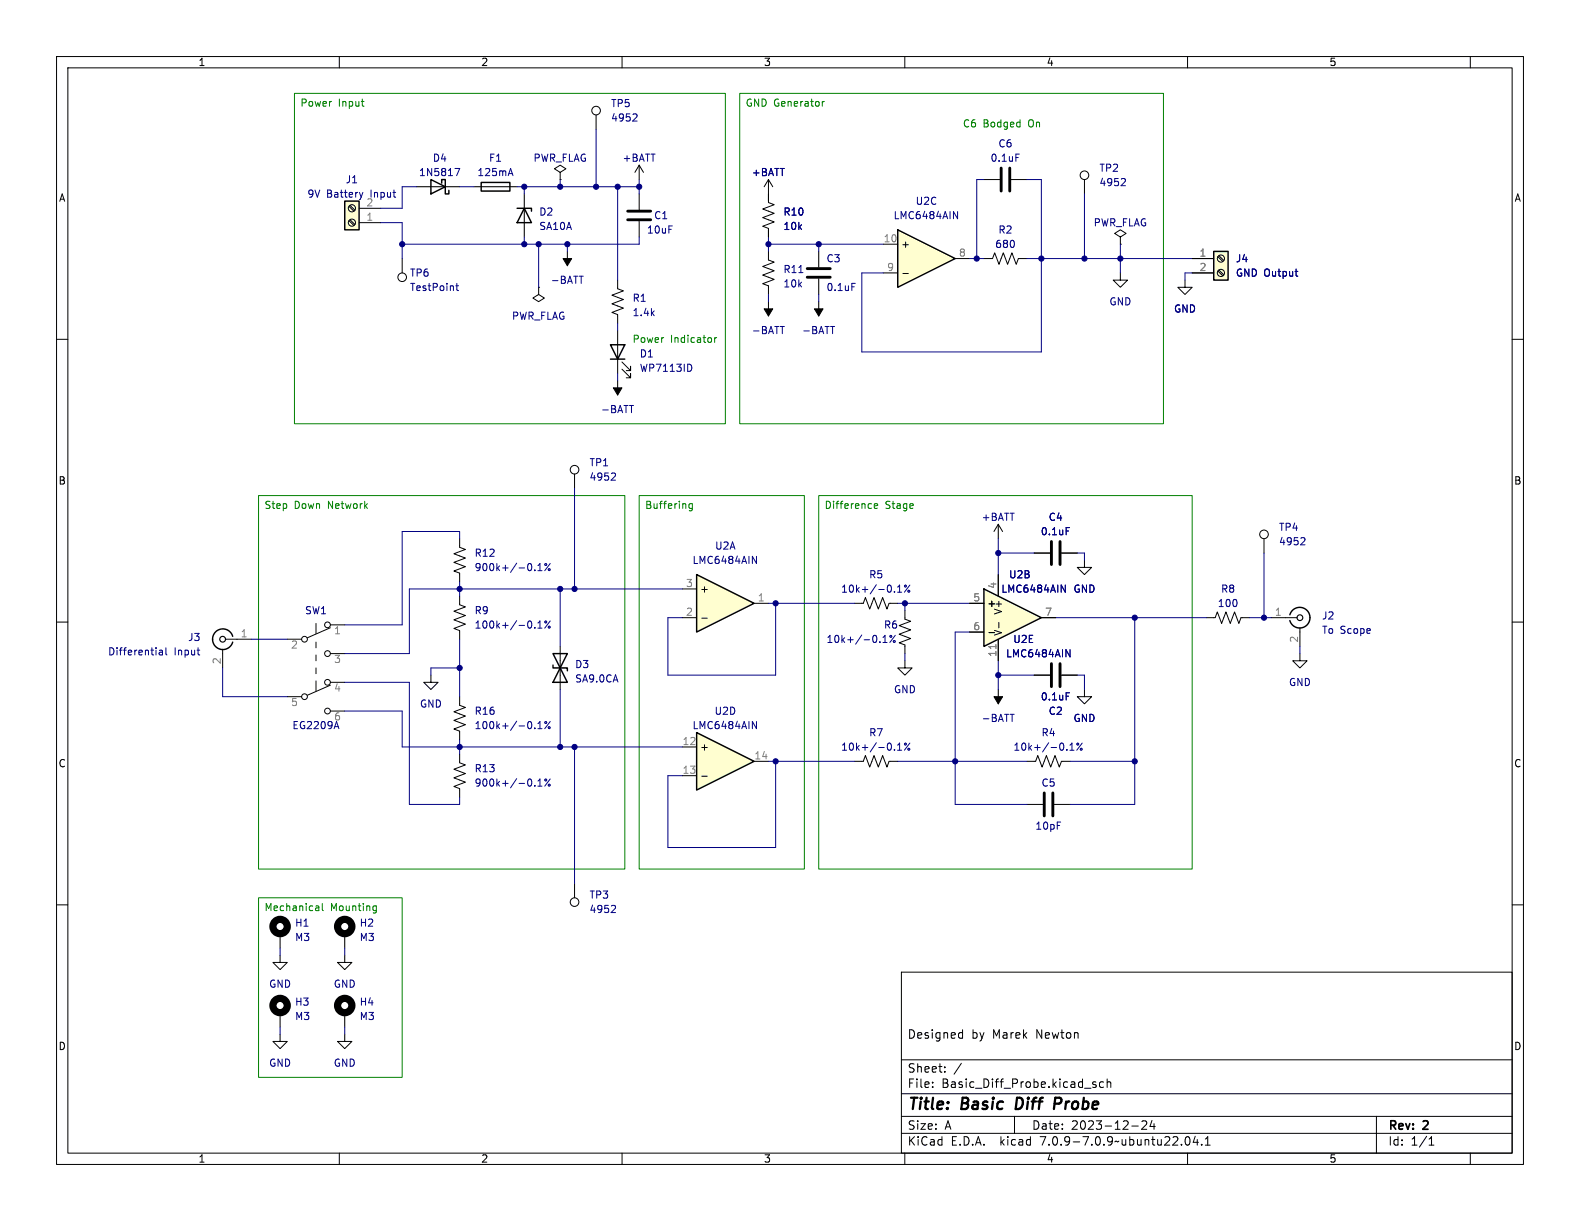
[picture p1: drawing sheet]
<svg xmlns="http://www.w3.org/2000/svg" width="279mm" height="216mm" viewBox="0 0 279 216" stroke-linecap="round" stroke-linejoin="round" font-family="sans-serif">
<g fill="none" stroke="#000" stroke-width=".18">
<path d="M10 10h259.4v195.9h-259.4zM12 12h255.4v191.9h-255.4zM60 10v2M110 10v2M160 10v2M210 10v2M260 10v2M113 34.3v2.8M113 39.1v2.8M10 60h2M267.4 60h2M10 110h2"/>
<path d="M39.4 114.8v3.3M39.9 113h4.5M76.2 119.4v1.3h1.3l-1.3 1.2-1.3-1.2h1.3M176.5 101.6v3.8M176.5 113v3.8M176.6 110.1v.9M267.4 110h2M176.5 121.9v2.6M10 160h2M181.6 142.2h2.8M186.4 142.2h2.8M267.4 160h2"/>
<path d="M49.5 168.9v1.3h1.3l-1.3 1.3-1.2-1.3h1.2M49.5 165.1v2.5M61 165.1v2.5M159.4 171.9h108v32h-108zM159.4 197.4h108M159.4 193.4h108M159.4 187.4h108M164.9 192.1v.2M164.9 191.4v.1M167.1 189.4v.2M167.1 188.7v.1M169.8 182.6l.4 .1"/>
<path d="M170 188l-1.3 1.9M170.2 182.1v1.5M170.2 183.5l-.4 .1M179.4 197.4v3M193.8 191.4l-.4-.1-.2 .2 .1 .2 .5 .2v.3h-.6M195.1 191.4l-.4-.1-.3 .3v.4l.2 .2h.5M195.8 191.4l.2-.1 .4 .1v.9M195.8 190.8v1.5M200.1 199.1h1.2M201.9 198.3l.6-.1 .2 .1 .1 .3-.9 1.1h.9M203.7 198.1l-.3 1.1h.9M204.1 198.7v1"/>
<path d="M243.4 197.4v6.5M60 203.9v2M110 203.9v2M159.4 200.4h108M160 203.9v2M209.7 201.1l.2-.1a.81 .81 0 0 1 .6 .6 .81 .81 0 0 1-.3 .8l-.1 .1a.81 .81 0 0 1-.4-1.4zM210 203.9v2M211.4 200.9l-.4 1.1h.9M211.7 201.5v1M212.5 202.3v.2M213.1 202.5h.9M213.1 201.4l.5-.4v1.5"/>
<path d="M252.7 202.5h.9M252.7 201.4l.4-.4v1.5M260 203.9v2"/>
</g>
<path d="M179.9 194.1l-.3 2h.5M187.4 194.1h-.8l-.2 2M187.4 195.1l-.9 .1" fill="none" stroke="#000" stroke-width=".4"/>
<path d="M111 38.9h4.1M111 37.3h4.1M184.7 140.2v4.1M186.2 140.2v4.1" fill="none" stroke="#000" stroke-width=".51"/>
<path d="M41.1 112.5a1.81 1.81 0 0 0-2.7-.9 1.81 1.81 0 0 0 0 2.9 1.81 1.81 0 0 0 2.7-1" fill="none" stroke="#000" stroke-width=".25"/>
<circle cx="39.4" cy="113" r=".51" fill="none" stroke="#000" stroke-width=".2"/>
<path d="M28.2 115h.5v.8M28.7 115.3h-.4l-.2 .2 .2 .3 .4-.1M29.3 114.5v1.1l.2 .2M34.8 115h.5M35.2 115.8h.1M188.5 114.9l.7 1.2v-1.2M178.6 126.3h.7" fill="none" stroke="#000084" stroke-width=".18"/>
<g fill="none" stroke="#000" stroke-width="1.3">
<circle cx="49.5" cy="163.8" r="1.27"/>
<circle cx="61" cy="163.8" r="1.27"/>
</g>
<path d="M175.8 123.2h1.5l-.8 1.3z" fill="#000" stroke="#000" stroke-width=".18"/>
<path d="M176.1 114v.7" fill="none" stroke="#808080" stroke-width=".18"/>
<path d="M174 104.1l10.1 5.1-10.1 5.1z" fill="#fffed0"/>
<path d="M61 35.6h2.5v5h-2.5zM76.2 31.8l2.5 1.2-2.5 1.3zM78.1 32.4v-.6h.6v2.5h.7v-.6M85.1 32.3h5.1v1.5h-5.1zM107.9 61h2.6l-1.3 2.5zM107.9 63.5h2.6M174 104.1l10.1 5.1-10.1 5.1zM228.1 108.7a1.81 1.81 0 0 1 2.8-1 1.81 1.81 0 0 1 0 3 1.81 1.81 0 0 1-2.8-1" fill="none" stroke="#000" stroke-width=".25"/>
<g fill="none" stroke="#000" stroke-width=".18">
<path d="M61.7 36.5l.9 .8M61.7 39l.9 .9M61.9 36.3l.9 .9M61.9 38.9l.9 .8M63.5 39.4h3.8M63.5 36.8h3.8M73.7 33h7.6M83.8 33h7.6M99.1 30.5l1-.7-1-.6-1.1 .6 1.1 .7v1.3M99.1 31.8h.1M105.4 20.3v2.6M113 29.2l-.7 1.3"/>
<path d="M113 29.2v2.6M113 29.2l.8 1.3M135.9 31.8v4l1 .4-2 .8 2 .7-2 .8 2 .7-2 .8 1 .4v1.5M135.9 31.8l-.8 1.2M135.9 31.8l.8 1.2M174 31.8h2.8M178.8 31.8h2.8M191.8 31.8v2.5M71.1 45.7v2.6M109.2 49.5v1.6l1 .3-2 .8 2 .8-2 .7 2 .8-2 .7 1 .4v1.6M109.2 58.4v7.6M135.9 44.5v1.5l1 .4-2 .7 2 .8-2 .7 2 .8-2 .8 1 .3v1.6"/>
<path d="M135.9 53.3v2.6M144.8 44.5v2.7M144.8 49.3v2.8M144.8 53.3v2.6M110 65.3l1.5 1.5v-.8v.8h-.8M110 64l1.5 1.5v-.7v.7h-.8M50.8 113h2.5M55.9 110.2v1.8M55.9 113.5v1.1M55.9 115.8v1M55.9 118.1v1M58.4 111l-4 1.8"/>
<path d="M58.4 110.5h2.6M58.4 115.6h2.6M151.1 106.7h1.6l.3-1 .8 2 .8-2 .7 2 .8-2 .7 2 .4-1h1.5M160 108v1.5l1 .4-2 .7 2 .8-2 .7 2 .8-2 .8 1 .3v1.6M160 116.8v1.3h1.3l-1.3 1.3-1.3-1.3h1.3M171.4 106.7h2.6M171.4 111.8h2.6M174.9 111.9h1M184.1 109.2h2.6M224.8 109.2h4.6M229.9 111v3.3M50.8 123.2h2.5"/>
<path d="M55.9 120.4v1.8M58.4 121.2l-4 1.7M58.4 120.7h2.6M58.4 125.7h2.6M81.3 133.4v1.5l1 .4-2 .7 2 .8-2 .7 2 .8-2 .8 1 .3v1.6M81.3 123.2v1.5l1 .4-2 .8 2 .7-2 .8 2 .7-2 .8 1 .4v1.5M151.1 134.6h1.6l.3-1 .8 2 .8-2 .7 2 .8-2 .7 2 .4-1h1.5M49.5 182.9v1.3h1.3l-1.3 1.2-1.2-1.2h1.2"/>
<circle cx="105.4" cy="19.6" r=".76"/>
<circle cx="62.2" cy="39.4" r=".63"/>
<circle cx="62.2" cy="36.8" r=".63"/>
<circle cx="191.8" cy="31" r=".76"/>
<circle cx="71.1" cy="49" r=".76"/>
<circle cx="53.8" cy="113" r=".51"/>
<circle cx="57.9" cy="115.6" r=".51"/>
<circle cx="57.9" cy="110.5" r=".51"/>
<circle cx="53.8" cy="123.2" r=".51"/>
<circle cx="57.9" cy="120.7" r=".51"/>
<circle cx="57.9" cy="125.7" r=".51"/>
</g>
<g fill="none" stroke="#000084" stroke-width=".18">
<path d="M64.2 34l-.3 .9M80.4 29.8h.9l-.5 1.3M90 30.7h.6M90.3 29.8l.4 1.3M112.4 20.1l.3 .3-.1 .3-.7 .7h.8M179.6 27.2h.6M198.8 31.6l.2 .2v.3l-.8 .7h.8M80.6 50.5h.5M80.8 50.1v1.1l.3 .2M138 57.7h.7M146.9 57.7h.7M150.6 50.1h.6"/>
<path d="M122.1 64.5l.2 .4-.2 .7M155.6 113.5v.1M156.1 113.6h.8M156.1 112.7l.4-.4v1.3M158.2 104.6v.1M158.3 112.3l-1 1.3M158.7 103.8l.4-.4v1.3M158.7 104.7h.7M160.9 103.4l-1 1.3M187.7 103.4l.7 1.3v-1.3M59.5 127.6l.4 1.2M94.6 138.9v.1"/>
<path d="M94.6 128.7v.1M95.1 139h.7M95.1 127.9l.4-.3v1.2M95.1 138.1l.4-.4v1.3M95.1 128.8h.7M97.3 137.7l-1 1.3M97.3 127.6l-1 1.2M158.2 132.5v.2M158.7 132.7h.7M158.7 131.8l.4-.4v1.3M160.9 131.4l-1 1.3"/>
<circle cx="157.5" cy="112.5" r=".18"/>
<circle cx="158.1" cy="113.4" r=".18"/>
<circle cx="160.1" cy="103.6" r=".18"/>
<circle cx="160.7" cy="104.5" r=".18"/>
<circle cx="96.5" cy="137.9" r=".18"/>
<circle cx="96.5" cy="127.8" r=".18"/>
<circle cx="97.1" cy="138.8" r=".18"/>
<circle cx="97.1" cy="128.7" r=".18"/>
<circle cx="160.1" cy="131.6" r=".18"/>
<circle cx="160.7" cy="132.5" r=".18"/>
</g>
<path d="M61 35.6h2.5v5h-2.5z" fill="#fffed0" stroke="#fffed0" stroke-width=".18"/>
<circle cx="229.9" cy="109.2" r=".51" fill="none" stroke="#000" stroke-width=".2"/>
<path d="M177 29.7v4.1M178.6 29.7v4.1M142.7 49h4.1M142.7 47.5h4.1" fill="none" stroke="#000" stroke-width=".51"/>
<path d="M135.1 54.6h1.6l-.8 1.3zM144 54.6h1.5l-.7 1.3z" fill="#000" stroke="#000" stroke-width=".18"/>
<path d="M141.3 48.2h.7" fill="none" stroke="#000080" stroke-width=".18"/>
<path d="M158.7 40.6l10.2 5.1-10.2 5.1z" fill="#fffed0"/>
<path d="M91.4 36.8h2.6v.5M92.7 36.8l1.3 2.6h-2.6zM158.7 40.6l10.2 5.1-10.2 5.1zM214.6 44.5h2.6v5h-2.6zM97.8 117.6v.5h2.5v.5M97.8 115.6h2.5l-2.5 5.1h2.5z" fill="none" stroke="#000" stroke-width=".25"/>
<g fill="none" stroke="#000" stroke-width=".18">
<path d="M92.7 34.3v7.6M95.2 50.8v1.3l1.1 .6-1.1 .6-1-.6 1-.6M95.2 50.8h.1M100.3 44.5v2.5M156.2 43.2h2.5M156.2 48.3h2.5M159.7 48.4h.9M168.9 45.7h2.5M174 45.7h1.5l.4-1 .8 2 .7-2 .8 2 .7-2 .8 2 .4-1h1.5M198.1 48.3v1.2h1.3l-1.3 1.3-1.3-1.3h1.3M198.1 41.9l1-.6-1-.7-1 .7 1 .6v1.3M198.1 43.2h.1"/>
<path d="M209.5 49.5v1.3h1.3l-1.3 1.3-1.2-1.3h1.2M210.8 45.7h3.8M210.8 48.3h3.8M215.4 47.9l.8 .9M215.4 45.4l.8 .8M215.5 47.8l.9 .8M215.5 45.2l.9 .9M109.2 67.3v2.6M81.3 95.3v1.5l1 .4-2 .7 2 .8-2 .7 2 .8-2 .8 1 .3v1.6M101.6 83.8v2.6M176.5 92.7l-.7 1.3M176.5 92.7v2.6"/>
<path d="M176.5 92.7l.8 1.3M182.9 97.8h2.8M187.7 97.8h2.8M191.8 99.1v1.2h1.2l-1.2 1.3-1.3-1.3h1.3M223.5 95.3v2.5M81.3 105.4v1.5l1 .4-2 .8 2 .7-2 .8 2 .8-2 .7 1 .4v1.5M99.1 114.3v7.6M182.9 119.4h2.8M187.7 119.4h2.8M213.4 109.2h1.5l.4-1 .7 2 .8-2 .8 2 .7-2 .8 2 .4-1h1.5M229.9 115.6v1.2h1.2l-1.2 1.3-1.3-1.3h1.3M181.6 134.6h1.5l.4-1 .8 2 .7-2 .8 2 .8-2 .7 2 .4-1h1.5"/>
<path d="M191.8 121.9v1.3h1.2l-1.2 1.3-1.3-1.3h1.3M101.6 156.2v2.6M49.5 179.1v2.5M61 168.9v1.3h1.2l-1.2 1.3-1.3-1.3h1.3M61 179.1v2.5M61 182.9v1.3h1.2l-1.2 1.2-1.3-1.2h1.3"/>
<circle cx="215.9" cy="48.3" r=".63"/>
<circle cx="215.9" cy="45.7" r=".63"/>
<circle cx="101.6" cy="83.1" r=".76"/>
<circle cx="223.5" cy="94.5" r=".76"/>
<circle cx="101.6" cy="159.5" r=".76"/>
</g>
<g fill="none" stroke="#000084" stroke-width=".18">
<path d="M168.6 37.4l.7 1.3v-1.3M102.4 48.8h.7M229 48h.5M229.4 48.8h.1M111.3 71.7h.7M97.3 99.6l-1 1.3M108.6 83.6l.2 .3v.3l-.7 .7h.7M188.5 93.3h.6M230.5 95.1l.3 .2-.1 .3-.7 .7h.8M94.6 100.8v.1M94.6 110.9v.2M95.1 100.9h.7"/>
<path d="M95.1 100l.4-.4v1.3M95.1 110.2l.4-.4v1.3M95.1 111.1h.7M97.3 109.8l-1 1.3M188.5 122.5h.6M188.7 132.5v.2M189.2 132.7h.7M189.2 131.8l.4-.4v1.3M191.4 131.4l-1 1.3M108.6 160.1l.2 .2v.3l-.7 .8h.7"/>
<circle cx="96.5" cy="99.8" r=".18"/>
<circle cx="96.5" cy="110" r=".18"/>
<circle cx="97.1" cy="100.7" r=".18"/>
<circle cx="97.1" cy="110.9" r=".18"/>
<circle cx="190.6" cy="131.6" r=".18"/>
<circle cx="191.2" cy="132.5" r=".18"/>
</g>
<path d="M185.9 95.8v4M187.5 95.8v4M185.9 117.3v4.1M187.5 117.3v4.1" fill="none" stroke="#000" stroke-width=".51"/>
<path d="M99.6 45.7h1.5l-.8 1.3zM108.5 68.6h1.5l-.8 1.3z" fill="#000" stroke="#000" stroke-width=".18"/>
<g fill="none" stroke="#000" stroke-width="1.3">
<circle cx="49.5" cy="177.8" r="1.27"/>
<circle cx="61" cy="177.8" r="1.27"/>
</g>
<path d="M214.6 44.5h2.6v5h-2.6z" fill="#fffed0" stroke="#fffed0" stroke-width=".18"/>
<path d="M123.2 101.6l10.1 5.1-10.1 5.1z" fill="#fffed0"/>
<path d="M123.2 101.6l10.1 5.1-10.1 5.1z" fill="none" stroke="#000" stroke-width=".25"/>
<path d="M120.6 109.2h2.6M120.6 104.1h2.6M124.1 109.3h1M133.3 106.7h2.6" fill="none" stroke="#000" stroke-width=".18"/>
<path d="M133 98.4l.8 1.2v-1.2" fill="none" stroke="#000084" stroke-width=".18"/>
<path d="M123.2 129.5l10.1 5.1-10.1 5.1z" fill="#fffed0"/>
<path d="M123.2 129.5l10.1 5.1-10.1 5.1z" fill="none" stroke="#000" stroke-width=".25"/>
<g fill="none" stroke="#000" stroke-width=".18">
<path d="M135.9 34.3v1.3M135.9 40.6v1.3M210.8 45.7h3.8M210.8 48.3h3.8M182.9 97.8h2.8M187.7 97.8h2.8M171.4 106.7h2.6M171.4 111.8h2.6M174.9 111.9h1M176.5 101.6v3.8M176.5 113v3.8M176.6 110.1v.9"/>
<path d="M182.9 119.4h2.8M184.1 109.2h2.6M187.7 119.4h2.8M120.6 132.1h2.6M120.6 137.2h2.6M124.1 137.3h1M133.3 134.6h2.6"/>
</g>
<path d="M229 48h.5M229.4 48.8h.1M188.5 93.3h.6M187.7 103.4l.7 1.3v-1.3M188.5 114.9l.7 1.2v-1.2M133 127.6l.8 1.2v-1.2M188.5 122.5h.6" fill="none" stroke="#000084" stroke-width=".18"/>
<g fill="none" stroke="#008000" stroke-width=".18">
<path d="M52.1 16.5h76.2v58.4h-76.2zM63.9 17.9h.5M64.3 18.8h.1M130.8 16.5h74.9v58.4h-74.9zM145.4 17.9v.9M145.8 17.9l-.4 .3M126.4 59.7v.8M126.7 59.7l-.3 .2M45.7 87.6h64.8v66.1h-64.8zM113 87.6h29.2v66.1h-29.2zM122.4 89.1h-.3l-.3 .2 .1 .5h.5M122.4 89.1v1l-.2 .2h-.3"/>
<path d="M144.8 87.6h66v66.1h-66zM154.6 89.5l.6-.1-.1-.3h-.3l-.2 .1 .1 .6h.4M45.7 158.8h25.4v31.7h-25.4zM57 159.8v1l.2 .2M56 160.2h.2l.2 .2v.6M56.4 161h-.4M56.4 160.5h-.4M66.2 160.2h.3M66.5 161h-.3M66.5 160.2v1l-.1 .2h-.3"/>
</g>
<g fill="none" stroke="#000080" stroke-width=".18">
<path d="M67.3 39.4h3.8v6.3M73.7 33h-2.6v3.8h-3.8M81.3 33h2.5M91.4 33h21.6M92.7 33v1.3M99.1 31.8v1.2M105.4 22.9v10.1M109.2 33v16.5M113 31.8v2.5M174 31.8h-1.3v13.9M181.6 31.8h2.5v30.4h-31.7v-13.9h3.8M191.8 34.3v11.4"/>
<path d="M92.7 41.9v1.3M95.2 43.2v7.6M100.3 43.2v1.3M109.2 57.2v1.2M113 41.9v1.3h-41.9M135.9 43.2h20.3M135.9 41.9v2.6M135.9 52.1v1.2M144.8 43.2v1.3M144.8 52.1v1.2M171.4 45.7h2.6M181.6 45.7h29.2"/>
<path d="M198.1 43.2v5.1M210.8 48.3h-1.3v1.2M109.2 66v1.3M81.3 95.3v-1.3h-10.2v16.5h-10.1M101.6 86.4v17.7M176.5 95.3v6.3M176.5 97.8h6.4M190.5 97.8h1.3v1.3M223.5 97.8v11.4M39.4 118.1v5.1h11.4M44.4 113h6.4M81.3 102.9v2.5"/>
<path d="M81.3 113v10.2M81.3 118.1h-5.1v1.3M99.1 104.1v10.2M120.6 104.1h-48.2v11.5h-11.4M135.9 106.7h15.2M137.2 106.7v12.7h-19.1v-10.2h2.5M158.7 106.7h12.7M160 106.7v1.3M160 115.6v1.2M171.4 111.8h-2.5v30.4h12.7M176.5 116.8v5.1M176.5 119.4h6.4"/>
<path d="M186.7 109.2h26.7M190.5 119.4h1.3v2.5M200.7 109.2v33h-11.5M221 109.2h3.8M229.9 114.3v1.3M61 120.7h11.4v21.5h8.9v-1.2M61 125.7h10.1v6.4h49.5M81.3 130.8v2.6M99.1 121.9v10.2M101.6 132.1v24.1M135.9 134.6h15.2M137.2 134.6v15.3h-19.1v-12.7h2.5"/>
<path d="M158.7 134.6h22.9M189.2 134.6h11.5M49.5 167.6v1.3M61 167.6v1.3M49.5 181.6v1.3M61 181.6v1.3"/>
</g>
<path d="M176.1 114v.7" fill="none" stroke="#808080" stroke-width=".18"/>
<g fill="#000080" stroke="#000080" stroke-width=".18">
<circle cx="184.1" cy="45.7" r=".46"/>
<circle cx="191.8" cy="45.7" r=".46"/>
<circle cx="176.5" cy="97.8" r=".46"/>
<circle cx="172.7" cy="45.7" r=".46"/>
<circle cx="198.1" cy="45.7" r=".46"/>
<circle cx="99.1" cy="132.1" r=".46"/>
<circle cx="101.6" cy="132.1" r=".46"/>
<circle cx="81.3" cy="104.1" r=".46"/>
<circle cx="99.1" cy="104.1" r=".46"/>
<circle cx="101.6" cy="104.1" r=".46"/>
<circle cx="105.4" cy="33" r=".46"/>
<circle cx="113" cy="33" r=".46"/>
<circle cx="109.2" cy="33" r=".46"/>
<circle cx="99.1" cy="33" r=".46"/>
<circle cx="160" cy="106.7" r=".46"/>
<circle cx="137.2" cy="134.6" r=".46"/>
<circle cx="137.2" cy="106.7" r=".46"/>
<circle cx="168.9" cy="134.6" r=".46"/>
<circle cx="81.3" cy="118.1" r=".46"/>
<circle cx="81.3" cy="132.1" r=".46"/>
<circle cx="92.7" cy="43.2" r=".46"/>
<circle cx="71.1" cy="43.2" r=".46"/>
<circle cx="92.7" cy="33" r=".46"/>
<circle cx="95.2" cy="43.2" r=".46"/>
<circle cx="100.3" cy="43.2" r=".46"/>
<circle cx="176.5" cy="119.4" r=".46"/>
<circle cx="200.7" cy="134.6" r=".46"/>
<circle cx="223.5" cy="109.2" r=".46"/>
<circle cx="200.7" cy="109.2" r=".46"/>
<circle cx="144.8" cy="43.2" r=".46"/>
<circle cx="135.9" cy="43.2" r=".46"/>
</g>
<g font-size="2.8">
<text x="160.4" y="196.8">Title:</text>
<text x="170.1" y="196.8">Basic</text>
<text x="180.5" y="196.8">Diff</text>
<text x="188" y="196.8">Probe</text>
</g>
<g font-size="2.1">
<text x="160.4" y="183.9">Designed</text>
<text x="171.8" y="183.9">by</text>
<text x="175.6" y="183.9">Marek</text>
<text x="183.4" y="183.9">Newton</text>
<text x="160.4" y="189.9">Sheet:</text>
<text x="160.4" y="192.6">File:</text>
<text x="166.5" y="192.6">Basic_Diff_Probe.kicad_sch</text>
<text x="160.4" y="202.8">KiCad</text>
<text x="160.4" y="200">Size:</text>
<text x="167.1" y="200">A</text>
<text x="168.1" y="202.8">E.D.A.</text>
<text x="177" y="202.8">kicad</text>
<text x="182.4" y="200">Date:</text>
<text x="184.2" y="202.8">7.0.9-7.0.9~ubuntu22.04.1</text>
<text x="189.4" y="200">2023-12-24</text>
<text x="245.4" y="200.2">Rev:</text>
<text x="245.4" y="202.8">Id:</text>
<text x="249.5" y="202.8">1/1</text>
<text x="251.8" y="200.2">2</text>
</g>
<g font-size="1.8">
<text x="35" y="11.9">1</text>
<text x="85" y="11.9">2</text>
<text x="135" y="11.9">3</text>
<text x="185" y="11.9">4</text>
<text x="235" y="11.9">5</text>
<text x="10.3" y="35.9">A</text>
<text x="267.7" y="35.9">A</text>
<text x="159.3" y="44">+</text>
<text x="10.3" y="85.9">B</text>
<text x="267.7" y="85.9">B</text>
<text x="123.7" y="105">+</text>
<text x="174.5" y="107.5">+</text>
<text x="177.4" y="112.5" transform="rotate(-90 177.4 112.5)">V-</text>
<text x="177.4" y="108.8" transform="rotate(-90 177.4 108.8)">V+</text>
<text x="10.3" y="135.9">C</text>
<text x="123.7" y="132.9">+</text>
<text x="267.7" y="135.9">C</text>
<text x="10.3" y="185.9">D</text>
<text x="267.7" y="185.9">D</text>
<text x="35" y="205.8">1</text>
<text x="85" y="205.8">2</text>
<text x="135" y="205.8">3</text>
<text x="185" y="205.8">4</text>
<text x="235" y="205.8">5</text>
</g>
<g font-size="1.8" fill="#008000">
<text x="53" y="19.2">Power</text>
<text x="59.8" y="19.2">Input</text>
<text x="131.8" y="19.2">GND Generator</text>
<text x="170.2" y="22.6">C6</text>
<text x="173.8" y="22.6">Bodged</text>
<text x="182" y="22.6">On</text>
<text x="111.8" y="60.7">Power</text>
<text x="118.6" y="60.7">Indicator</text>
<text x="46.7" y="90.3">Step</text>
<text x="52" y="90.3">Down</text>
<text x="58.1" y="90.3">Network</text>
<text x="114" y="90.3">Buffering</text>
<text x="145.7" y="90.3">Difference</text>
<text x="156.5" y="90.3">Stage</text>
<text x="46.7" y="161.4">Mechanical</text>
<text x="58.4" y="161.4">Mounting</text>
</g>
<g font-size="1.8" fill="#000080">
<text x="108" y="19.2">TP5</text>
<text x="76.4" y="28.8">D4</text>
<text x="86.4" y="28.8">F1</text>
<text x="176.5" y="26.3">C6</text>
<text x="61" y="32.6">J1</text>
<text x="194.3" y="30.6">TP2</text>
<text x="95.3" y="38.3">D2</text>
<text x="115.6" y="39">C1</text>
<text x="138.4" y="38.3">R10</text>
<text x="161.8" y="36.4">U2C</text>
<text x="176.5" y="41.5">R2</text>
<text x="146.1" y="46.6">C3</text>
<text x="218.4" y="46.6">J4</text>
<text x="72.4" y="49.1">TP6</text>
<text x="111.8" y="53.6">R1</text>
<text x="138.4" y="48.5">R11</text>
<text x="113" y="63.4">D1</text>
<text x="104.1" y="82.7">TP1</text>
<text x="185.3" y="92.3">C4</text>
<text x="226.1" y="94.1">TP4</text>
<text x="83.8" y="98.7">R12</text>
<text x="126.4" y="97.4">U2A</text>
<text x="153.6" y="102.5">R5</text>
<text x="178.3" y="102.5">U2B</text>
<text x="215.8" y="105">R8</text>
<text x="33.2" y="113.6">J3</text>
<text x="53.8" y="108.8">SW1</text>
<text x="83.8" y="108.8">R9</text>
<text x="156.2" y="111.4">R6</text>
<text x="179.1" y="113.9">U2E</text>
<text x="233.7" y="109.7">J2</text>
<text x="101.6" y="118.3">D3</text>
<text x="83.8" y="126.6">R16</text>
<text x="126.3" y="126.6">U2D</text>
<text x="153.6" y="130.4">R7</text>
<text x="184.1" y="130.4">R4</text>
<text x="185.3" y="126.6">C2</text>
<text x="83.8" y="136.8">R13</text>
<text x="184.1" y="139.3">C5</text>
<text x="104.1" y="159.1">TP3</text>
<text x="52.1" y="164.1">H1</text>
<text x="63.5" y="164.1">H2</text>
<text x="52.1" y="178">H3</text>
<text x="63.5" y="178">H4</text>
</g>
<g font-size="1.8" fill="#000084">
<text x="108" y="21.7">4952</text>
<text x="94.2" y="28.8">PWR_FLAG</text>
<text x="110" y="28.8">+BATT</text>
<text x="175.1" y="28.8">0.1uF</text>
<text x="54.3" y="35.2">9V</text>
<text x="57.7" y="35.2">Battery</text>
<text x="65.6" y="35.2">Input</text>
<text x="74" y="31.3">1N5817</text>
<text x="84.3" y="31.3">125mA</text>
<text x="132.9" y="31.3">+BATT</text>
<text x="194.3" y="33.1">4952</text>
<text x="95.3" y="40.9">SA10A</text>
<text x="114.3" y="41.5">10uF</text>
<text x="138.4" y="40.9">10k</text>
<text x="157.9" y="39">LMC6484AIN</text>
<text x="193.3" y="40.2">PWR_FLAG</text>
<text x="175.9" y="44">680</text>
<text x="72.4" y="51.7">TestPoint</text>
<text x="97.3" y="50.4">-BATT</text>
<text x="138.4" y="51">10k</text>
<text x="146.1" y="51.7">0.1uF</text>
<text x="218.4" y="49.1">GND Output</text>
<text x="90.4" y="56.7">PWR_FLAG</text>
<text x="111.8" y="56.1">1.4k</text>
<text x="132.9" y="59.3">-BATT</text>
<text x="141.7" y="59.3">-BATT</text>
<text x="196.1" y="54.2">GND</text>
<text x="207.5" y="55.5">GND</text>
<text x="113" y="66">WP7113ID</text>
<text x="106.2" y="73.3">-BATT</text>
<text x="104.1" y="85.2">4952</text>
<text x="173.5" y="92.3">+BATT</text>
<text x="184" y="94.8">0.1uF</text>
<text x="83.8" y="101.2">900k+/-0.1%</text>
<text x="122.4" y="99.9">LMC6484AIN</text>
<text x="226.1" y="96.6">4952</text>
<text x="148.6" y="105">10k+/-0.1%</text>
<text x="177" y="105">LMC6484AIN</text>
<text x="189.7" y="105">GND</text>
<text x="215.3" y="107.5">100</text>
<text x="83.8" y="111.4">100k+/-0.1%</text>
<text x="146.1" y="113.9">10k+/-0.1%</text>
<text x="233.7" y="112.3">To Scope</text>
<text x="19" y="116.1">Differential</text>
<text x="30.8" y="116.1">Input</text>
<text x="177.8" y="116.4">LMC6484AIN</text>
<text x="74.2" y="125.3">GND</text>
<text x="101.6" y="120.9">SA9.0CA</text>
<text x="158" y="122.8">GND</text>
<text x="184" y="124.1">0.1uF</text>
<text x="227.8" y="121.5">GND</text>
<text x="51.6" y="129.1">EG2209A</text>
<text x="59" y="127.7">6</text>
<text x="83.8" y="129.1">100k+/-0.1%</text>
<text x="122.4" y="129.1">LMC6484AIN</text>
<text x="173.5" y="127.9">-BATT</text>
<text x="189.7" y="127.9">GND</text>
<text x="148.6" y="132.9">10k+/-0.1%</text>
<text x="179.1" y="132.9">10k+/-0.1%</text>
<text x="83.8" y="139.3">900k+/-0.1%</text>
<text x="183" y="146.9">10pF</text>
<text x="104.1" y="161.6">4952</text>
<text x="52.1" y="166.6">M3</text>
<text x="63.5" y="166.6">M3</text>
<text x="47.5" y="174.9">GND</text>
<text x="58.9" y="174.9">GND</text>
<text x="52.1" y="180.6">M3</text>
<text x="63.5" y="180.6">M3</text>
<text x="47.5" y="188.8">GND</text>
<text x="58.9" y="188.8">GND</text>
</g>
<g font-size="1.8" fill="#808080">
<text x="64.7" y="39.1">1</text>
<text x="64.7" y="36.6">2</text>
<text x="156.2" y="42.9">10</text>
<text x="169.5" y="45.5">8</text>
<text x="212" y="45.5">1</text>
<text x="156.8" y="48">9</text>
<text x="212" y="48">2</text>
<text x="121.2" y="103.9">3</text>
<text x="133.9" y="106.4">1</text>
<text x="172" y="106.4">5</text>
<text x="176.3" y="104.2" transform="rotate(-90 176.3 104.2)">4</text>
<text x="42.5" y="112.8">1</text>
<text x="59" y="112.5">1</text>
<text x="121.2" y="109">2</text>
<text x="172" y="111.5">6</text>
<text x="184.7" y="109">7</text>
<text x="225.4" y="109">1</text>
<text x="229.6" y="113.7" transform="rotate(-90 229.6 113.7)">2</text>
<text x="39.1" y="117.5" transform="rotate(-90 39.1 117.5)">2</text>
<text x="51.4" y="115">2</text>
<text x="59" y="117.6">3</text>
<text x="176.3" y="116.2" transform="rotate(-90 176.3 116.2)">11</text>
<text x="51.4" y="125.2">5</text>
<text x="59" y="122.6">4</text>
<text x="120.6" y="131.8">12</text>
<text x="120.6" y="136.9">13</text>
<text x="133.3" y="134.4">14</text>
</g>
</svg>
